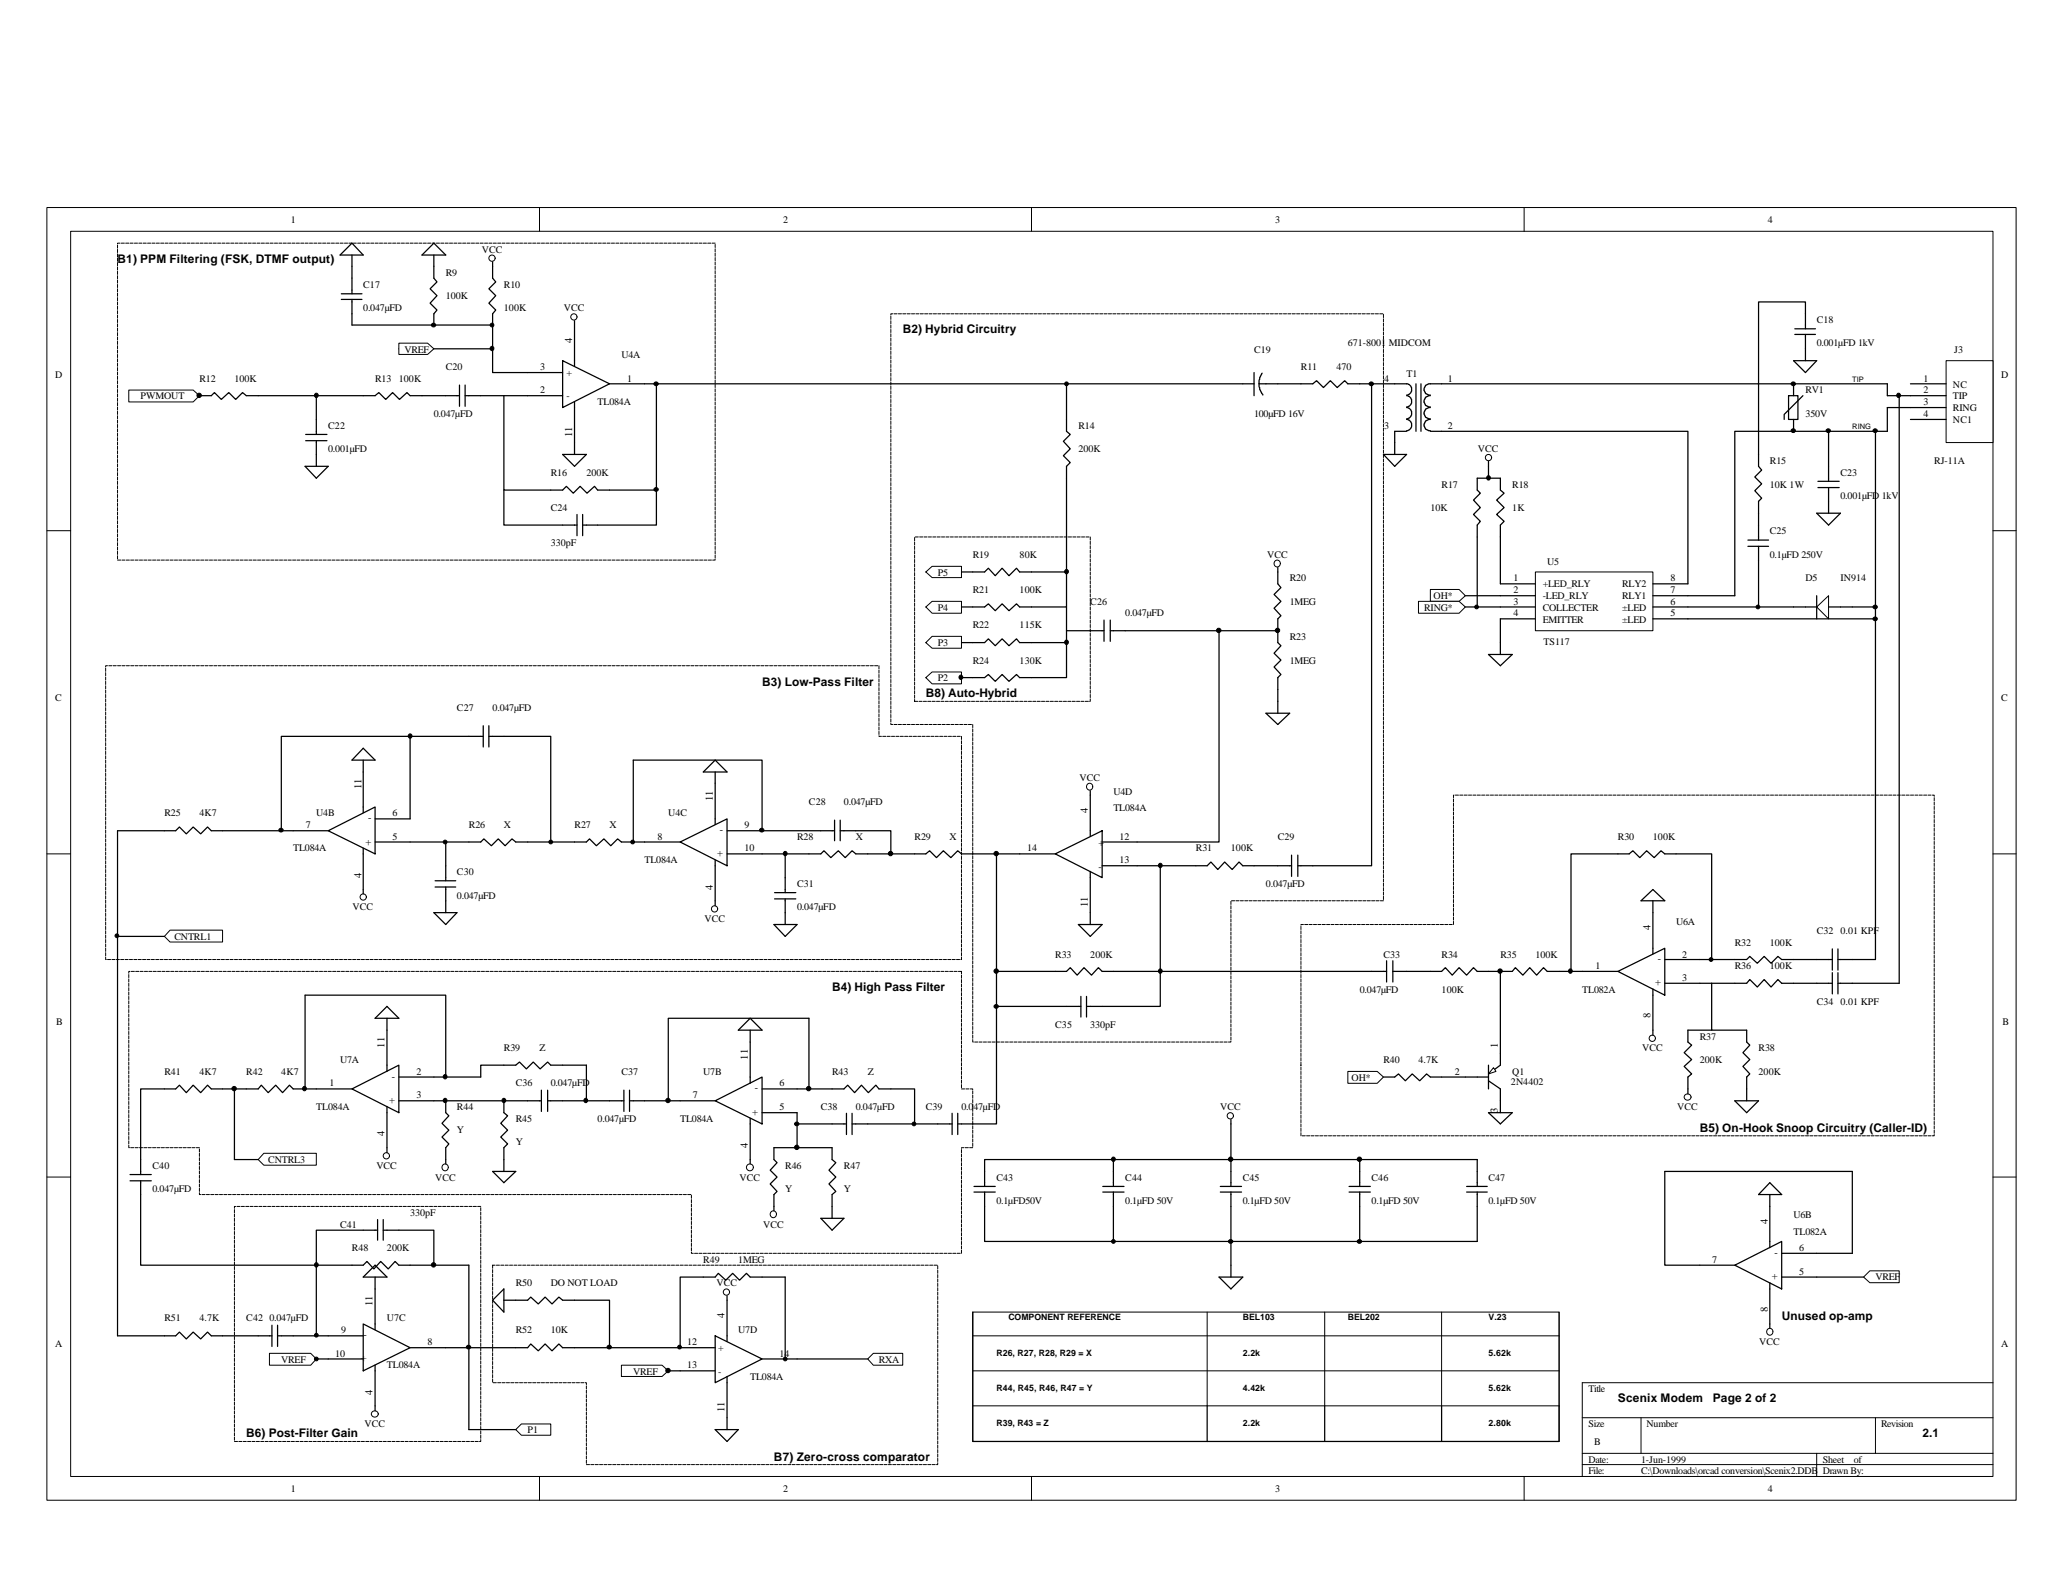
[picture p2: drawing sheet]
<svg xmlns="http://www.w3.org/2000/svg" width="279mm" height="216mm" viewBox="0 0 279 216" stroke-linecap="round" stroke-linejoin="round" font-family="sans-serif">
<g fill="none" stroke="#000" stroke-width=".14">
<path d="M6.3 28.1h266.7v175.1h-266.7zM9.6 31.3h260.3v168.7h-260.3zM73.1 28.1v3.2M139.7 28.1v3.2M206.4 28.1v3.2M6.3 71.9h3.3M269.9 71.9h3.1M6.3 115.7h3.3M269.9 115.7h3.1M6.3 159.4h3.3M269.9 159.4h3.1M73.1 200v3.2"/>
<path d="M139.7 200v3.2M206.4 200v3.2M214.3 192h55.6M214.3 196.8h55.6M214.3 198.4h55.6M222.2 192v4.8M246 196.8v3.2M254 192v4.8M269.9 187.3h-55.6v12.7"/>
</g>
<g fill="none" stroke="#000" stroke-width=".17">
<path d="M47.7 36.1v1.6M58.8 36.1v1.6l.4 .5-.9 .9 .9 .9-.9 1.1 .9 .9-.4 .5v1.5M66.7 36.1v1.6l.4 .5-.9 .9 .9 .9-.9 1.1 .9 .9-.4 .5v1.5M27 53.6h1.6l.4-.4 1 .9 1-.9 .9 .9 1-.9 .5 .4h9.4M47.7 42.5v1.5h19M62.2 53.6h-6.7l-.4-.4-1 .9-.9-.9-1 .9-.9-.9-.5 .4h-8v3.2M62.2 52.2v2.8M63 53.6h8.5M63 52.2v2.8M66.7 47.2v3.3h4.8M66.7 44v3.2h-12.7M87.3 52h57.1"/>
<path d="M88.9 52v14.4h-8l-.4-.5-1 .9-.9-.9-1 .9-.9-.9-.5 .5h-8v-12.8M169.8 52h-25.4v6.4l.5 .4-.9 1 .9 1-.9 .9 .9 1-.5 .5v14.3M169.8 50.5v3.1M170.5 52l.1 .7 .4 .8M170.5 52h7.3l.5-.4 .9 .9 1-.9 .9 .9 1-.9 .4 .4h6.4M170.9 50.5l-.3 .6-.1 .9M185.8 52v65.3h-10M188.9 58.4v1.5M195.2 52h43v9.6M195.2 58.4h33.4v20.7M242.2 53.6h1.3v3.2h-1.3zM242.9 58.4h-8v22.3h-6.3"/>
<path d="M242.9 58.4h4.7v4.8M242.9 52v1.6M242.9 56.8v1.6M244.2 53.6l-2.6 2.5v.7M244.5 42.5v-1.6h-6.3v11.1h17.4v1.6M254 58.4v23.8M255.6 55.2v3.2M68.2 66.4v4.7h9.9M78.1 69.7v2.9M78.9 69.7v2.9M88.9 66.4v4.7h-10M125.4 77.5h6.3"/>
<path d="M139.7 77.5h4.7M144.4 77.5v4.7h-4.7M200.1 72.7v9.5h3.1M200.1 64.8h3.1M201.6 63.2v1.6M203.2 72.7v6.4M238.2 75.9v6.3h-9.6M238.2 69.5v1.6M55.5 99.7h-17.4v12.8M55.5 99.7v11.2M55.5 99.7h9.9M65.4 98.3v2.9"/>
<path d="M66.2 99.7h8.4v14.3M66.2 98.3v2.9M125.4 82.2h6.3M125.4 87h6.3M125.4 91.8h6.3M139.7 87h4.7M144.4 87v4.8h-4.7M144.4 85.4h3.3M144.4 82.2v4.8M152.4 85.4h20.7M165.1 85.4v28.6h-11.1M173.1 93.4v1.6"/>
<path d="M198.5 80.7h4.7M198.5 82.2h1.6M203.2 83.8v3.2M228.6 83.8h25.4v46.2h-3.1M238.2 82.2h4.7M22.3 112.5h-6.4v68.4h6.4M30.1 112.5h9.6M55.5 114h4.9v5.3M58.9 119.3h2.8M60.4 114h4.7l.4-.4 1 1 1-1 .9 1 .9-1 .5 .4h9.6l.4-.4 1 1 1-1 .9 1 1-1 .5 .4h3.1M103.2 115.7h3.1v5.2M106.3 115.7h4.9l.4-.5 .9 1 1-1 1 1 .9-1 .5 .5h9.5l.5-.5 .9 1 1-1 1 1 .9-1 .5 .5h4.8"/>
<path d="M113 112.5h-9.8v-9.5h-17.4v11M113 111.1v2.8M113.8 112.5h6.8v3.2M113.8 111.1v2.8M138.1 115.7h-3.1v15.9M154 117.3h9.5l.5-.5 .9 1 1-1 1 1 .9-1 .5 .5h6.6M157.1 117.3v14.3h-7.8l-.5-.5-1 1-1-1-.9 1-1-1-.5 .5h-9.4M174.9 115.8v2.9M175.8 115.8v2.9M219.1 115.7h-6.3v15.9M227 115.7h4.8v14.3M15.9 126.8h6.4"/>
<path d="M58.9 120.1h2.8M60.4 120.1v1.9M104.9 120.9h2.9M104.9 121.8h2.9M106.3 121.8v1.8M135 136.3v15.9h-5.3M135 136.3h9.4M135 131.6v4.7M185.8 131.6h-28.7v4.7h-7.8M190.5 131.6h3.2M201.6 131.6h1.6v11.1M211.2 131.6h3.1"/>
<path d="M228.6 139.5h3.2M230.2 130h4.7M230.2 133.2h4.7M231.8 133.2v6.3h4.8M242.9 130h3.1M242.9 133.2h3.1M250.9 133.2h6.3M17.6 159.1h2.9M17.6 159.9h2.9M19 159.9v11.5h23.8M31.7 147.5v9.6h3.3M42.8 147.5h-3.1l-.5-.5-.9 1-1-1-1 1-.9-1-.4 .5h-6.4l-.5-.5-.9 1-1-1-1 1-.9-1-.5 .5h-4.8v11.6"/>
<path d="M58.8 145.9h6.3v-1.6h4.7l.6-.5 .9 1 .9-1 1 1 1-1 .4 .5h4.8v4.8M58.8 149.1h14.5M60.4 145.9v-11.1h-19.1v12.7M60.4 149.1v1.6l.4 .4-.9 1 .9 1-.9 .9 .9 .9-.4 .5v1.7M68.2 149.1v1.6l.5 .4-.9 1 .9 1-.9 .9 .9 .9-.5 .5v1.7M73.3 147.7v2.8M74.2 149.1h10.3M74.2 147.7v2.8M84.5 147.7v2.8M85.3 149.1h6.8M85.3 147.7v2.8M107.9 147.5h6.4l.5-.5 .9 1 1-1 .9 1 1-1 .4 .5h4.9v4.7h-8.5"/>
<path d="M107.9 152.2h6.7M107.9 150.7v4.7M109.6 147.5v-9.6h-19.1v11.2M114.6 150.8v2.9M115.4 150.8v2.9M123.9 152.2h5M128.9 150.8v2.9M129.7 150.8v2.9M150.8 157.1h-17.5v1.6M166.7 152.2v4.9h-15.9v1.6M184.1 158.7v-1.6h16v1.6M184.1 157.1h-17.4v1.6"/>
<path d="M195.2 145.9h3.3M36.8 179.5v2.9M37.6 179.5v2.9M42.8 171.4v9.5h1.6M42.8 171.4h6.4l.5-.5 .9 1 1-1 1 1 .9-1 .5 .5h4.8M49.2 166.6h-6.4v4.8M54 166.6h4.8v4.8h4.7v22.2h6.3M69.8 176.1h1.7l.4-.4 1 .9 .9-.9 1 .9 .9-.9 .5 .4h6.3v6.4M104.8 163.4v-1.6l.4-.4-.9-1 .9-1-.9-.9 .9-1-.4-.4v-1.7h7.9v1.7l.5 .4-.9 1 .9 .9-.9 1 .9 1-.5 .4v1.6M133.3 163.4v4.7h17.5M150.8 163.4v4.7h15.9v3.3M166.7 163.4v4.7h17.4"/>
<path d="M184.1 163.4v4.7h16v-4.7M246 169.8h4.9v-11.1h-25.4v12.7h4.7M246 173h6.4M30.1 180.9h6.7M37.6 180.9h5.2M38.1 184.1h6.3M60.4 182.5h11.1l.4-.5 1 1 .9-1 1 1 .9-1 .5 .5h6.3M82.5 182.5h9.6M85.8 185.7h6.3"/>
</g>
<g fill="#000" stroke="#000" stroke-width=".14">
<circle cx="42.8" cy="53.6" r=".27"/>
<circle cx="58.7" cy="44" r=".28"/>
<circle cx="66.6" cy="47.2" r=".27"/>
<circle cx="66.6" cy="44" r=".25"/>
<circle cx="185.7" cy="52" r=".28"/>
<circle cx="242.9" cy="58.3" r=".28"/>
<circle cx="247.6" cy="58.3" r=".28"/>
<circle cx="88.9" cy="66.3" r=".28"/>
<circle cx="144.4" cy="77.5" r=".27"/>
<circle cx="201.6" cy="64.8" r=".27"/>
<circle cx="55.5" cy="99.7" r=".27"/>
<circle cx="144.4" cy="87" r=".27"/>
<circle cx="165.1" cy="85.4" r=".3"/>
<circle cx="173" cy="85.4" r=".3"/>
<circle cx="200" cy="82.2" r=".25"/>
<circle cx="238.1" cy="82.2" r=".25"/>
<circle cx="38.1" cy="112.4" r=".28"/>
<circle cx="60.3" cy="114" r=".25"/>
<circle cx="74.6" cy="114" r=".25"/>
<circle cx="85.7" cy="114" r=".25"/>
<circle cx="103.2" cy="112.4" r=".28"/>
<circle cx="106.3" cy="115.6" r=".27"/>
<circle cx="120.6" cy="115.6" r=".3"/>
<circle cx="134.9" cy="115.6" r=".3"/>
<circle cx="157.1" cy="117.2" r=".27"/>
<circle cx="15.8" cy="126.7" r=".25"/>
<circle cx="134.9" cy="131.5" r=".3"/>
<circle cx="134.9" cy="136.3" r=".28"/>
<circle cx="157.1" cy="131.6" r=".27"/>
<circle cx="203.2" cy="131.5" r=".3"/>
<circle cx="212.7" cy="131.6" r=".27"/>
<circle cx="231.7" cy="130" r=".25"/>
<circle cx="31.7" cy="147.4" r=".3"/>
<circle cx="41.2" cy="147.5" r=".27"/>
<circle cx="60.3" cy="145.9" r=".27"/>
<circle cx="60.3" cy="149.1" r=".27"/>
<circle cx="68.2" cy="149.1" r=".27"/>
<circle cx="79.3" cy="149.1" r=".27"/>
<circle cx="90.5" cy="149.1" r=".3"/>
<circle cx="107.9" cy="155.4" r=".3"/>
<circle cx="107.9" cy="152.2" r=".28"/>
<circle cx="109.5" cy="147.4" r=".3"/>
<circle cx="123.8" cy="152.2" r=".25"/>
<circle cx="150.8" cy="157" r=".27"/>
<circle cx="166.7" cy="157" r=".3"/>
<circle cx="184.1" cy="157" r=".3"/>
<circle cx="42.8" cy="171.3" r=".27"/>
<circle cx="58.7" cy="171.3" r=".3"/>
<circle cx="150.8" cy="168.1" r=".25"/>
<circle cx="166.7" cy="168.1" r=".28"/>
<circle cx="184.1" cy="168.1" r=".28"/>
<circle cx="42.8" cy="180.8" r=".25"/>
<circle cx="63.5" cy="182.5" r=".28"/>
<circle cx="82.5" cy="182.5" r=".28"/>
</g>
<path d="M207.9 77.5h16v7.9h-16z" fill="#fff" stroke="#000" stroke-width=".14"/>
<g fill="none" stroke="#000" stroke-width=".17">
<path d="M71.5 50.5h4.7M71.5 53.6h4.7M76.2 48.9l6.3 3.1-6.3 3.2zM77.8 44v5.6M77.8 54.4v5.5M82.5 52h4.8M243.1 44.5h2.8M243.1 45.3h2.8M244.5 42.5v2M244.5 45.3v1.9M200.1 64.8v1.6l.4 .4-.9 .9 .9 1-.9 1 .9 .9-.4 .5v1.6M203.2 64.8v1.6l.5 .4-1 .9 1 1-1 1 1 .9-.5 .5v1.6"/>
<path d="M203.2 79.1h4.7M223.9 79.1h4.7M236.7 73.2h2.8M236.7 74h2.8M238.2 61.6v1.6l.4 .5-.9 .9 .9 .9-.9 1 .9 1-.4 .4v1.6M238.2 71.1v2.1M238.2 74v1.9M203.2 80.7h4.7M203.2 82.2h4.7M203.2 83.8h4.7M223.9 80.7h4.7M223.9 82.2h4.7"/>
<path d="M223.9 83.8h4.7M39.7 112.5h4.7M44.4 112.5l6.4-3.2v6.4zM49.2 104.6v5.5M49.2 114.9v5.6M50.8 114h4.7M50.8 110.9h4.7M87.3 114h4.8M92.1 114l6.4-3.1v6.4zM96.9 106.1v5.6M96.9 116.5v5.5M98.5 115.7h4.7"/>
<path d="M98.5 112.5h4.7M138.1 115.7h4.8M142.9 115.7l6.4-3.2v6.4zM147.7 107.7v5.6M147.7 118v5.6M149.3 114h4.7M149.3 117.3h4.7M52.4 139.5v5.6M42.8 147.5h4.9M47.7 147.5l6.3-3.2v6.4zM52.4 149.9v5.5M54 149.1h4.8"/>
<path d="M54 145.9h4.8M92.1 149.1h4.8M96.9 149.1l6.3-3.2v6.3zM101.6 141.1v5.6M101.6 151.5v5.6M103.2 150.7h4.7M103.2 147.5h4.7M49.2 179.3l6.3 3.2-6.3 3.2zM50.8 174.6v5.5M98.5 176.1v5.6M44.4 184.1h4.8M44.4 180.9h4.8"/>
<path d="M50.8 184.9v5.5M55.5 182.5h4.9M92.1 182.5h4.8M92.1 185.7h4.8M96.9 180.9l6.3 3.2-6.3 3.2zM98.5 186.4v5.6M103.2 184.1h4.7"/>
</g>
<path d="M246 82.2l1.6-1.5v3.1z" fill-rule="evenodd" fill="#fff" stroke="#000" stroke-width=".14"/>
<path d="M242.9 82.2h3.1M246 80.7v3.1M247.6 82.2h3.3M203.2 131.6h1.6l.4-.5 1 1 1-1 .9 1 .9-1 .5 .5h1.7M187.4 145.9h1.5l.5-.4 .9 .9 1-.9 1 .9 .9-.9 .5 .4h1.5M200.1 145.9h1.5M201.6 144.3v3.2M201.6 146.4l1.6 1.1M203.2 144.3l-1.6 1.2" fill="none" stroke="#000" stroke-width=".17"/>
<path d="M202.3 144.6l.3 .5-1 .4z" fill-rule="evenodd" fill="#fff" stroke="#000" stroke-width=".14"/>
<g fill="none" stroke="#000" stroke-width=".17">
<path d="M46.2 39.8h2.8M47.7 37.7v2.1M41.4 58.8h2.9M41.4 59.7h2.9M42.8 56.8v2M42.8 59.7v1.9M46.2 40.6h2.8M47.7 40.6v1.9M188.9 52h1.6a.77 .77 0 0 1 .7 .7 .77 .77 0 0 1-.7 .8M188.9 58.4h1.6M190.5 53.6a.77 .77 0 0 1 .7 .8 .77 .77 0 0 1-.7 .7M190.5 55.2a.77 .77 0 0 1 .7 .8 .77 .77 0 0 1-.7 .7"/>
<path d="M190.5 56.8a.77 .77 0 0 1 .7 .8 .77 .77 0 0 1-.7 .7M191.8 52v6.4M192.4 52v6.4M193.7 53.6a.77 .77 0 0 0-.8 .8 .77 .77 0 0 0 .8 .7M193.7 55.2a.77 .77 0 0 0-.8 .8 .77 .77 0 0 0 .8 .7M193.7 56.8a.77 .77 0 0 0-.8 .8 .77 .77 0 0 0 .8 .7M193.7 58.4h1.5M195.2 52h-1.5a.77 .77 0 0 0-.8 .7 .77 .77 0 0 0 .8 .8M131.7 77.5h1.6l.6-.5 .9 1 .9-1 1 1 1-1 .4 .5h1.6M173.1 77.5v1.6l.4 .5-.9 .9 .9 .9-.9 1 .9 1-.4 .4v3.2l.4 .5-.9 1 .9 .9-.9 .9 .9 1.1-.4 .4v1.6M246.2 65.2h2.9M246.2 66h2.9"/>
<path d="M247.6 63.2v2M247.6 66v1.9M131.7 91.8h1.6l.6-.4 .9 .9 .9-.9 1 .9 1-.9 .4 .4h1.6M131.7 87h1.6l.6-.5 .9 1 .9-1 1 1 1-1 .4 .5h1.6M131.7 82.2h1.6l.6-.4 .9 .9 .9-.9 1 .9 1-.9 .4 .4h1.6M147.7 85.4h1.8M149.5 84v2.9M150.4 85.4h2M150.4 84v2.9M219.1 115.7h1.5l.5-.5 1 1 .9-1 1 1 1-1 .5 .5h1.5M144.4 136.3h2M146.4 135v2.8"/>
<path d="M147.2 136.3h2.1M147.2 135v2.8M185.8 131.6h2M187.8 130.1v2.9M188.6 131.6h1.9M188.6 130.1v2.9M193.7 131.6h1.5l.5-.5 1 1 .9-1 1 1 1-1 .5 .5h1.5M214.3 131.6h4.8M219.1 131.6l6.4-3.2v6.4zM223.9 123.6v5.6M223.9 133.9v5.6M225.5 130h4.7"/>
<path d="M225.5 133.2h4.7M228.6 139.5v1.6l.5 .5-1 1 1 .9-1 .9 1 1.1-.5 .4v1.6M234.9 130h1.7l.4-.5 1 1 .9-1 1 1 .9-1 .5 .5h1.6M234.9 133.2h1.7l.4-.5 1 1 .9-1 1 1 .9-1 .5 .5h1.6M236.6 139.5v1.6l.4 .5-.9 1 .9 .9-.9 .9 .9 1.1-.4 .4v1.6M246 130h2.2M246 133.2h2.2M248.2 128.5v2.9M248.2 131.7v2.9M248.9 130h2M248.9 133.2h2M248.9 128.5v2.9"/>
<path d="M248.9 131.7v2.9M198.5 145.9h1.6M203.2 142.7v1.6M203.2 147.5v1.6M49.2 166.6h1.9M51.1 165.2v2.8M51.9 166.6h2.1M51.9 165.2v2.8M230.2 171.4h4.7M234.9 171.4l6.4-3.3v6.5zM239.7 163.4v5.6M239.7 173.7v5.6"/>
<path d="M241.3 173h4.7M241.3 169.8h4.7"/>
</g>
<path d="M263.6 48.9h6.3v11h-6.3z" fill="#fff" stroke="#000" stroke-width=".14"/>
<g fill="none" stroke="#000" stroke-width=".17">
<path d="M258.7 52h4.9M258.7 53.6h4.9M258.7 55.2h4.9M258.7 56.8h4.9M22.3 112.5h1.5l.5-.5 .9 .9 1-.9 1 .9 .9-.9 .5 .5h1.5M133.3 158.7v2M150.8 158.7v2M166.7 158.7v2M184.1 158.7v2M200.1 158.7v2M131.9 160.7h2.9M131.9 161.5h2.9"/>
<path d="M133.3 161.5v1.9M149.4 160.7h2.8M149.4 161.5h2.8M150.8 161.5v1.9M165.3 160.7h2.8M165.3 161.5h2.8M166.7 161.5v1.9M182.7 160.7h2.9M182.7 161.5h2.9M184.1 161.5v1.9M198.6 160.7h2.8M198.6 161.5h2.8"/>
<path d="M200.1 161.5v1.9M22.3 180.9h1.5l.5-.5 .9 1 1-1 1 1 .9-1 .5 .5h1.5"/>
</g>
<g fill="#fff" stroke="#000" stroke-width=".14">
<path d="M35.7 156.2h7.1v1.6h-7.1l-.7-.7z" fill-rule="evenodd"/>
<path d="M117.5 184.1l.8-.8h4v1.6h-4z" fill-rule="evenodd"/>
<path d="M193.7 79.8h3.9l.9 .9-.9 .7h-3.9z" fill-rule="evenodd"/>
<path d="M192.1 81.4h5.5l.9 .8-.9 .9h-5.5z" fill-rule="evenodd"/>
<path d="M17.4 52.8h8.8l.8 .8-.8 .8h-8.8z" fill-rule="evenodd"/>
<path d="M69.8 193.6l.8-.7h4v1.5h-4z" fill-rule="evenodd"/>
<path d="M182.5 145.1h4l.9 .8-.9 .8h-4z" fill-rule="evenodd"/>
<path d="M54 46.5h3.9l.9 .7-.9 .8h-3.9z" fill-rule="evenodd"/>
<path d="M125.4 77.5l.8-.8h4v1.5h-4z" fill-rule="evenodd"/>
<path d="M125.4 82.2l.8-.8h4v1.7h-4z" fill-rule="evenodd"/>
<path d="M125.4 87l.8-.8h4v1.6h-4z" fill-rule="evenodd"/>
<path d="M125.4 91.8l.8-.8h4v1.6h-4z" fill-rule="evenodd"/>
<path d="M36.5 183.3h5.6l.7 .8-.7 .8h-5.6z" fill-rule="evenodd"/>
<path d="M84.2 184.9h5.5l.8 .8-.8 .7h-5.5z" fill-rule="evenodd"/>
<path d="M252.4 173l.8-.9h4v1.6h-4z" fill-rule="evenodd"/>
<path d="M23 126h7.1v1.6h-7.1l-.7-.8z" fill-rule="evenodd"/>
</g>
<g fill="none" stroke="#000" stroke-width=".14">
<path d="M173.4 76.3a.42 .42 0 0 0-.6-.4 .42 .42 0 0 0 0 .8 .42 .42 0 0 0 .6-.4M148 106.5a.42 .42 0 0 0-.6-.3 .42 .42 0 0 0 0 .7 .42 .42 0 0 0 .6-.3M60.7 158.1a.42 .42 0 0 0-.6-.4 .42 .42 0 0 0 0 .8 .42 .42 0 0 0 .6-.4M102 158.1a.47 .47 0 0 0-.7-.4 .47 .47 0 0 0 0 .8 .47 .47 0 0 0 .7-.4M105.2 164.4a.42 .42 0 0 0-.7-.3 .42 .42 0 0 0 0 .7 .42 .42 0 0 0 .7-.3M131.7 177.7h79.5v17.5h-79.5zM163.5 177.7v12.7M179.4 177.7v12.7M195.2 177.7v12.7M211.2 177.7v12.7h-79.5M131.7 185.7h79.5M131.7 180.9h79.5"/>
<path d="M240.1 180.3a.42 .42 0 0 0-.6-.3 .42 .42 0 0 0 0 .7 .42 .42 0 0 0 .6-.3"/>
<circle cx="66.6" cy="35" r=".42"/>
<circle cx="77.7" cy="42.9" r=".42"/>
<circle cx="201.6" cy="62" r=".42"/>
<circle cx="49.2" cy="121.5" r=".42"/>
<circle cx="96.8" cy="123.1" r=".42"/>
<circle cx="52.3" cy="156.5" r=".42"/>
<circle cx="166.6" cy="151.1" r=".42"/>
<circle cx="223.8" cy="140.6" r=".42"/>
<circle cx="228.6" cy="148.6" r=".45"/>
<circle cx="98.4" cy="175" r=".42"/>
<circle cx="50.8" cy="191.5" r=".45"/>
</g>
<g fill="none" stroke="#000" stroke-width=".17">
<path d="M47.7 32.9l1.5 1.6h-3.1zM47.7 34.5v1.6M58.8 32.9l1.6 1.6h-3.3zM58.8 34.5v1.6M66.7 35.5v.6M77.8 43.4v.6M77.8 59.9v1.7M188.9 59.9v1.7M242.9 48.9h3.1l-1.5 1.6zM244.5 47.2v1.7M247.6 58.4h8M255.6 55.2h3.1"/>
<path d="M255.6 53.6h3.1M257.2 53.6v79.6M41.3 63.2h3.1l-1.6 1.6zM42.8 61.6v1.6M76.2 61.6h3.2l-1.6 1.6zM173.1 76.9v.6M187.4 61.6h3.1l-1.6 1.6zM201.6 62.5v.7M246 69.5h3.3l-1.7 1.6zM247.6 67.9v1.6M171.4 96.6h3.3l-1.6 1.5zM173.1 95v1.6"/>
<path d="M201.6 88.6h3.2l-1.6 1.6zM203.2 87v1.6M250.9 82.2h3.1v1.6M49.2 101.3l1.6 1.7h-3.1zM49.2 103v1.6M96.9 103l1.6 1.6h-3.3zM96.9 104.6v1.5M147.7 107.1v.6M49.2 120.5v.6M52.4 137.9v1.6M52.4 136.3l1.6 1.6h-3.2zM58.8 123.6h3.1l-1.5 1.6z"/>
<path d="M60.4 122v1.6M96.9 122v.7M101.6 137.9l1.6 1.6h-3.2zM101.6 139.5v1.6M104.8 125.2h3.1l-1.6 1.6zM106.3 123.6v1.6M146 125.2h3.3l-1.6 1.6zM147.7 123.6v1.6M222.2 122l1.7-1.5 1.6 1.5zM223.9 122v1.6M223.9 139.5v.7M52.4 155.4v.7"/>
<path d="M60.4 157.1v.5M66.7 158.7h3.1l-1.6 1.5zM68.2 157.1v1.6M101.6 157.1v.5M166.7 151.6v.6M201.6 150.7h3.2l-1.6 1.5zM203.2 149.1v1.6M228.6 147.5v.7M234.9 149.1h3.3l-1.6 1.6zM236.6 147.5v1.6M50.8 173v1.6M50.8 171.4l1.6 1.6h-3.2z"/>
<path d="M66.7 176.1l1.5-1.5v3.1zM68.2 176.1h1.6M98.5 175.5v.6M104.8 163.4v.6M111.2 165h3.1l-1.6 1.6zM112.7 163.4v1.6M131.7 177.7v17.5h31.8M165.1 173h3.2l-1.6 1.6zM166.7 171.4v1.6M239.7 161.8v1.6M239.7 179.3v.6M239.7 160.2l1.6 1.6h-3.1z"/>
<path d="M50.8 190.4v.7M92.1 182.5v-9.5h4.8l.4-.5 1 .9 .9-.9 1 .9 .9-.9 .5 .5h4.7v11.1M96.9 193.6h3.1l-1.5 1.6zM98.5 192v1.6M107.9 184.1h9.6M163.5 190.4v4.8M179.4 190.4v4.8M195.2 190.4v4.8M211.2 190.4v4.8h-47.7"/>
</g>
<g fill="#000" stroke="#000" stroke-width=".14">
<circle cx="27" cy="53.6" r=".3"/>
<circle cx="88.9" cy="52" r=".28"/>
<circle cx="144.4" cy="52" r=".25"/>
<circle cx="242.9" cy="52" r=".28"/>
<circle cx="254" cy="58.3" r=".28"/>
<circle cx="257.1" cy="53.6" r=".27"/>
<circle cx="130.1" cy="91.8" r=".27"/>
<circle cx="254" cy="83.8" r=".28"/>
<circle cx="254" cy="82.2" r=".28"/>
<circle cx="42.8" cy="184.1" r=".25"/>
<circle cx="90.5" cy="185.6" r=".3"/>
<circle cx="92" cy="182.5" r=".25"/>
<circle cx="106.3" cy="184.1" r=".25"/>
</g>
<path d="M15.9 32.9h81v43h-81zM122.3 42.5h65.1v79.5h-20.7v19.1h-35v-43h-11.1v-55.6h1.7M123.9 72.7h23.8v22.3h-23.8zM130.2 101.3v-1.6h-11.2v-9.5h-104.7v39.8h115.9v-28.7M130.2 131.6h-112.8v23.8h9.6v6.4h66.6v8h36.6v-14.4h1.5v-7.9h-1.5v-15.9M176.2 144.3v-19.1h20.6v-17.5h65.2v46.1h-85.8v-9.5M31.7 163.4h33.4v31.8h-33.4zM66.7 171.4v15.9h12.7v11.1h47.6v-27h-60.3" fill="none" stroke="#000" stroke-width=".14" stroke-dasharray=".4 .2"/>
<g font-size="1.6">
<text x="15.9" y="35.6">B1) PPM Filtering (FSK, DTMF output)</text>
<text x="122.3" y="45.1">B2) Hybrid Circuitry</text>
<text x="103.2" y="92.9">B3) Low-Pass Filter</text>
<text x="125.4" y="94.4">B8) Auto-Hybrid</text>
<text x="112.7" y="134.2">B4) High Pass Filter</text>
<text x="230.2" y="153.3">B5) On-Hook Snoop Circuitry (Caller-ID)</text>
<text x="241.3" y="178.7">Unused op-amp</text>
<text x="219.1" y="189.9">Scenix Modem</text>
<text x="232" y="189.9">Page 2 of 2</text>
<text x="33.4" y="194.6">B6) Post-Filter Gain</text>
<text x="104.8" y="197.9">B7) Zero-cross comparator</text>
<text x="260.3" y="194.6">2.1</text>
</g>
<g font-size="1.4">
<text x="39.4" y="30.2">1</text>
<text x="65.3" y="34.2">VCC</text>
<text x="106.1" y="30.2">2</text>
<text x="172.7" y="30.2">3</text>
<text x="239.4" y="30.2">4</text>
<text x="49.2" y="38.9">C17</text>
<text x="60.4" y="37.3">R9</text>
<text x="60.4" y="40.6">100K</text>
<text x="68.2" y="38.9">R10</text>
<text x="49.2" y="42.2">0.047µFD</text>
<text x="54.8" y="47.8">VREF</text>
<text x="68.2" y="42.2">100K</text>
<text x="76.4" y="42.2">VCC</text>
<text x="77.5" y="46.5" transform="rotate(-90 77.5 46.5)">4</text>
<text x="169.8" y="47.8">C19</text>
<text x="182.5" y="46.9">671-8001 MIDCOM</text>
<text x="246" y="43.8">C18</text>
<text x="246" y="46.9">0.001µFD 1kV</text>
<text x="264.7" y="47.8">J3</text>
<text x="7.5" y="51.2">D</text>
<text x="27" y="51.7">R12</text>
<text x="31.7" y="51.7">100K</text>
<text x="50.8" y="51.7">R13</text>
<text x="54" y="51.7">100K</text>
<text x="60.4" y="50.1">C20</text>
<text x="73.2" y="50.1">3</text>
<text x="73.2" y="53.3">2</text>
<text x="76.7" y="50.9">+</text>
<text x="84.2" y="48.5">U4A</text>
<text x="84.9" y="51.7">1</text>
<text x="176.2" y="50.1">R11</text>
<text x="181" y="50.1">470</text>
<text x="187.5" y="51.7">4</text>
<text x="190.5" y="51.1">T1</text>
<text x="196.1" y="51.7">1</text>
<text x="244.5" y="53.3">RV1</text>
<text x="260.5" y="51.7">1</text>
<text x="260.5" y="53.3">2</text>
<text x="264.5" y="52.5">NC</text>
<text x="271" y="51.2">D</text>
<text x="19" y="54.1">PWMOUT</text>
<text x="44.4" y="58.1">C22</text>
<text x="58.8" y="56.5">0.047µFD</text>
<text x="76.7" y="54.1">-</text>
<text x="77.5" y="59.2" transform="rotate(-90 77.5 59.2)">11</text>
<text x="80.9" y="54.9">TL084A</text>
<text x="146" y="58.1">R14</text>
<text x="169.8" y="56.5">100µFD 16V</text>
<text x="187.5" y="58.1">3</text>
<text x="196.1" y="58.1">2</text>
<text x="244.5" y="56.5">350V</text>
<text x="260.5" y="54.9">3</text>
<text x="260.5" y="56.5">4</text>
<text x="264.5" y="54.1">TIP</text>
<text x="264.5" y="55.7">RING</text>
<text x="264.5" y="57.2">NC1</text>
<text x="44.4" y="61.2">0.001µFD</text>
<text x="74.6" y="64.4">R16</text>
<text x="79.4" y="64.4">200K</text>
<text x="146" y="61.2">200K</text>
<text x="200.2" y="61.2">VCC</text>
<text x="239.7" y="62.8">R15</text>
<text x="249.3" y="64.4">C23</text>
<text x="262" y="62.8">RJ-11A</text>
<text x="74.6" y="69.2">C24</text>
<text x="193.7" y="69.2">10K</text>
<text x="195.2" y="66">R17</text>
<text x="204.8" y="66">R18</text>
<text x="204.8" y="69.2">1K</text>
<text x="239.7" y="66">10K 1W</text>
<text x="249.3" y="67.6">0.001µFD 1kV</text>
<text x="74.6" y="74">330pF</text>
<text x="127" y="78">P5</text>
<text x="131.7" y="75.6">R19</text>
<text x="138.1" y="75.6">80K</text>
<text x="171.6" y="75.6">VCC</text>
<text x="209.5" y="76.5">U5</text>
<text x="239.7" y="72.4">C25</text>
<text x="239.7" y="75.6">0.1µFD 250V</text>
<text x="127" y="82.7">P4</text>
<text x="131.7" y="80.3">R21</text>
<text x="138.1" y="80.3">100K</text>
<text x="147.7" y="82">C26</text>
<text x="152.4" y="83.5">0.047µFD</text>
<text x="174.7" y="78.7">R20</text>
<text x="174.7" y="82">1MEG</text>
<text x="192.9" y="82.7">RING*</text>
<text x="194.1" y="81.1">OH*</text>
<text x="205" y="78.7">1</text>
<text x="205" y="80.3">2</text>
<text x="205" y="82">3</text>
<text x="205" y="83.5">4</text>
<text x="209" y="79.5">+LED_RLY</text>
<text x="209" y="81.1">-LED_RLY</text>
<text x="209" y="82.7">COLLECTER</text>
<text x="219.7" y="82.7">±LED</text>
<text x="219.7" y="81.1">RLY1</text>
<text x="219.7" y="79.5">RLY2</text>
<text x="226.2" y="83.5">5</text>
<text x="226.2" y="82">6</text>
<text x="226.2" y="80.3">7</text>
<text x="226.2" y="78.7">8</text>
<text x="244.5" y="78.7">D5</text>
<text x="249.3" y="78.7">IN914</text>
<text x="127" y="87.5">P3</text>
<text x="131.7" y="89.9">R24</text>
<text x="131.7" y="85.1">R22</text>
<text x="138.1" y="89.9">130K</text>
<text x="138.1" y="85.1">115K</text>
<text x="174.7" y="86.7">R23</text>
<text x="174.7" y="89.9">1MEG</text>
<text x="209" y="84.3">EMITTER</text>
<text x="209" y="87.4">TS117</text>
<text x="219.7" y="84.3">±LED</text>
<text x="7.5" y="95">C</text>
<text x="127" y="92.3">P2</text>
<text x="271" y="95">C</text>
<text x="61.9" y="96.3">C27</text>
<text x="66.7" y="96.3">0.047µFD</text>
<text x="48.9" y="106.9" transform="rotate(-90 48.9 106.9)">11</text>
<text x="146.2" y="105.8">VCC</text>
<text x="150.8" y="107.7">U4D</text>
<text x="22.3" y="110.6">R25</text>
<text x="27" y="110.6">4K7</text>
<text x="41.4" y="112.2">7</text>
<text x="42.8" y="110.6">U4B</text>
<text x="50.3" y="113.7" transform="rotate(-180 50.3 113.7)">+</text>
<text x="50.3" y="110.5" transform="rotate(-180 50.3 110.5)">-</text>
<text x="53.2" y="113.8">5</text>
<text x="53.2" y="110.6">6</text>
<text x="63.5" y="112.2">R26</text>
<text x="68.2" y="112.2">X</text>
<text x="77.8" y="112.2">R27</text>
<text x="82.5" y="112.2">X</text>
<text x="89.1" y="113.8">8</text>
<text x="90.5" y="110.6">U4C</text>
<text x="96.5" y="108.5" transform="rotate(-90 96.5 108.5)">11</text>
<text x="98" y="112.1" transform="rotate(-180 98 112.1)">-</text>
<text x="100.8" y="112.2">9</text>
<text x="107.9" y="113.8">R28</text>
<text x="109.6" y="109">C28</text>
<text x="114.3" y="109">0.047µFD</text>
<text x="115.9" y="113.8">X</text>
<text x="123.9" y="113.8">R29</text>
<text x="128.6" y="113.8">X</text>
<text x="147.3" y="110.1" transform="rotate(-90 147.3 110.1)">4</text>
<text x="150.8" y="109.9">TL084A</text>
<text x="151.6" y="113.8">12</text>
<text x="173.1" y="113.8">C29</text>
<text x="219.1" y="113.8">R30</text>
<text x="223.9" y="113.8">100K</text>
<text x="39.7" y="115.3">TL084A</text>
<text x="48.9" y="118.9" transform="rotate(-90 48.9 118.9)">4</text>
<text x="61.9" y="118.5">C30</text>
<text x="87.3" y="116.9">TL084A</text>
<text x="98" y="115.3" transform="rotate(-180 98 115.3)">+</text>
<text x="100.8" y="115.3">10</text>
<text x="139.1" y="115.3">14</text>
<text x="148.8" y="114.6">+</text>
<text x="148.8" y="117.8">-</text>
<text x="151.6" y="116.9">13</text>
<text x="162" y="115.3">R31</text>
<text x="166.7" y="115.3">100K</text>
<text x="47.8" y="123.3">VCC</text>
<text x="61.9" y="121.8">0.047µFD</text>
<text x="95.4" y="124.9">VCC</text>
<text x="96.5" y="120.5" transform="rotate(-90 96.5 120.5)">4</text>
<text x="107.9" y="120.1">C31</text>
<text x="107.9" y="123.3">0.047µFD</text>
<text x="147.3" y="122.9" transform="rotate(-90 147.3 122.9)">11</text>
<text x="171.4" y="120.1">0.047µFD</text>
<text x="223.5" y="126" transform="rotate(-90 223.5 126)">4</text>
<text x="227" y="125.2">U6A</text>
<text x="23.6" y="127.3">CNTRL1</text>
<text x="142.9" y="129.7">R33</text>
<text x="147.7" y="129.7">200K</text>
<text x="187.4" y="129.7">C33</text>
<text x="195.2" y="129.7">R34</text>
<text x="203.2" y="129.7">R35</text>
<text x="207.9" y="129.7">100K</text>
<text x="216.1" y="131.2">1</text>
<text x="225" y="129.6" transform="rotate(-180 225 129.6)">-</text>
<text x="227.8" y="129.7">2</text>
<text x="234.9" y="128.1">R32</text>
<text x="234.9" y="131.2">R36</text>
<text x="239.7" y="128.1">100K</text>
<text x="239.7" y="131.2">100K</text>
<text x="246" y="126.5">C32</text>
<text x="249.3" y="126.5">0.01 KPF</text>
<text x="184.1" y="134.5">0.047µFD</text>
<text x="195.2" y="134.5">100K</text>
<text x="214.3" y="134.5">TL082A</text>
<text x="223.5" y="137.9" transform="rotate(-90 223.5 137.9)">8</text>
<text x="225" y="132.8" transform="rotate(-180 225 132.8)">+</text>
<text x="227.8" y="132.8">3</text>
<text x="246" y="136.1">C34</text>
<text x="249.3" y="136.1">0.01 KPF</text>
<text x="7.6" y="138.8">B</text>
<text x="52.1" y="141.9" transform="rotate(-90 52.1 141.9)">11</text>
<text x="68.2" y="142.4">R39</text>
<text x="73.1" y="142.4">Z</text>
<text x="101.3" y="143.5" transform="rotate(-90 101.3 143.5)">11</text>
<text x="142.9" y="139.2">C35</text>
<text x="147.7" y="139.2">330pF</text>
<text x="202.9" y="141.9" transform="rotate(-90 202.9 141.9)">1</text>
<text x="222.4" y="142.4">VCC</text>
<text x="230.2" y="140.8">R37</text>
<text x="238.2" y="142.4">R38</text>
<text x="271.2" y="138.8">B</text>
<text x="22.3" y="145.5">R41</text>
<text x="27" y="145.5">4K7</text>
<text x="33.4" y="145.5">R42</text>
<text x="38.1" y="145.5">4K7</text>
<text x="44.6" y="147.2">1</text>
<text x="46.1" y="144">U7A</text>
<text x="53.5" y="148.7" transform="rotate(-180 53.5 148.7)">+</text>
<text x="53.5" y="145.5" transform="rotate(-180 53.5 145.5)">-</text>
<text x="56.4" y="148.8">3</text>
<text x="56.4" y="145.5">2</text>
<text x="69.8" y="147.2">C36</text>
<text x="74.6" y="147.2">0.047µFD</text>
<text x="84.2" y="145.5">C37</text>
<text x="93.8" y="148.8">7</text>
<text x="95.2" y="145.5">U7B</text>
<text x="102.7" y="147.1" transform="rotate(-180 102.7 147.1)">-</text>
<text x="105.6" y="147.2">6</text>
<text x="112.7" y="145.5">R43</text>
<text x="117.5" y="145.5">Z</text>
<text x="183" y="146.4">OH*</text>
<text x="187.4" y="144">R40</text>
<text x="192.1" y="144">4.7K</text>
<text x="197" y="145.5">2</text>
<text x="204.6" y="147">2N4402</text>
<text x="204.8" y="145.5">Q1</text>
<text x="230.2" y="144">200K</text>
<text x="238.2" y="145.5">200K</text>
<text x="42.8" y="150.4">TL084A</text>
<text x="52.1" y="153.8" transform="rotate(-90 52.1 153.8)">4</text>
<text x="61.9" y="150.4">R44</text>
<text x="61.9" y="153.5">Y</text>
<text x="69.8" y="152">R45</text>
<text x="69.8" y="155.1">Y</text>
<text x="80.9" y="152">0.047µFD</text>
<text x="92.1" y="152">TL084A</text>
<text x="101.3" y="155.4" transform="rotate(-90 101.3 155.4)">4</text>
<text x="102.7" y="150.3" transform="rotate(-180 102.7 150.3)">+</text>
<text x="105.6" y="150.4">5</text>
<text x="111.2" y="150.4">C38</text>
<text x="115.9" y="150.4">0.047µFD</text>
<text x="125.4" y="150.4">C39</text>
<text x="130.2" y="150.4">0.047µFD</text>
<text x="165.3" y="150.4">VCC</text>
<text x="202.9" y="150.7" transform="rotate(-90 202.9 150.7)">3</text>
<text x="227.2" y="150.4">VCC</text>
<text x="20.7" y="158.3">C40</text>
<text x="20.7" y="161.5">0.047µFD</text>
<text x="36.3" y="157.5">CNTRL3</text>
<text x="51" y="158.3">VCC</text>
<text x="58.9" y="159.9">VCC</text>
<text x="100.2" y="159.9">VCC</text>
<text x="106.3" y="158.3">R46</text>
<text x="106.3" y="161.5">Y</text>
<text x="114.3" y="158.3">R47</text>
<text x="114.3" y="161.5">Y</text>
<text x="135" y="159.9">C43</text>
<text x="152.4" y="159.9">C44</text>
<text x="168.3" y="159.9">C45</text>
<text x="185.8" y="159.9">C46</text>
<text x="201.6" y="159.9">C47</text>
<text x="46.1" y="166.3">C41</text>
<text x="55.5" y="164.7">330pF</text>
<text x="103.4" y="166.3">VCC</text>
<text x="135" y="163.1">0.1µFD50V</text>
<text x="152.4" y="163.1">0.1µFD 50V</text>
<text x="168.3" y="163.1">0.1µFD 50V</text>
<text x="185.8" y="163.1">0.1µFD 50V</text>
<text x="201.6" y="163.1">0.1µFD 50V</text>
<text x="239.4" y="165.8" transform="rotate(-90 239.4 165.8)">4</text>
<text x="242.9" y="165">U6B</text>
<text x="242.9" y="167.2">TL082A</text>
<text x="47.7" y="169.4">R48</text>
<text x="52.4" y="169.4">200K</text>
<text x="95.2" y="171">R49</text>
<text x="100" y="171">1MEG</text>
<text x="231.9" y="171">7</text>
<text x="240.8" y="172.6" transform="rotate(-180 240.8 172.6)">+</text>
<text x="240.8" y="169.4" transform="rotate(-180 240.8 169.4)">-</text>
<text x="243.7" y="172.6">5</text>
<text x="243.7" y="169.4">6</text>
<text x="254" y="173.4">VREF</text>
<text x="22.3" y="179">R51</text>
<text x="27" y="179">4.7K</text>
<text x="33.4" y="179">C42</text>
<text x="36.5" y="179">0.047µFD</text>
<text x="50.5" y="177" transform="rotate(-90 50.5 177)">11</text>
<text x="52.4" y="179">U7C</text>
<text x="69.8" y="174.2">R50</text>
<text x="74.6" y="174.2">DO NOT LOAD</text>
<text x="97" y="174.2">VCC</text>
<text x="98.1" y="178.6" transform="rotate(-90 98.1 178.6)">4</text>
<text x="239.4" y="177.7" transform="rotate(-90 239.4 177.7)">8</text>
<text x="7.5" y="182.5">A</text>
<text x="38.1" y="184.6">VREF</text>
<text x="45.4" y="183.8">10</text>
<text x="46.2" y="180.6">9</text>
<text x="49.7" y="183.7" transform="rotate(-180 49.7 183.7)">+</text>
<text x="49.7" y="180.5" transform="rotate(-180 49.7 180.5)">-</text>
<text x="52.4" y="185.3">TL084A</text>
<text x="57.9" y="182.2">8</text>
<text x="69.8" y="180.6">R52</text>
<text x="74.6" y="180.6">10K</text>
<text x="93" y="182.2">12</text>
<text x="93" y="185.3">13</text>
<text x="97.3" y="183">+</text>
<text x="100" y="180.6">U7D</text>
<text x="105.6" y="183.8">14</text>
<text x="119" y="184.6">RXA</text>
<text x="238.3" y="182.2">VCC</text>
<text x="271" y="182.5">A</text>
<text x="50.5" y="188.9" transform="rotate(-90 50.5 188.9)">4</text>
<text x="85.8" y="186.2">VREF</text>
<text x="97.3" y="186.2">-</text>
<text x="98.1" y="191.3" transform="rotate(-90 98.1 191.3)">11</text>
<text x="101.6" y="186.9">TL084A</text>
<text x="215.1" y="188.6">Title</text>
<text x="49.4" y="193.3">VCC</text>
<text x="71.5" y="194.1">P1</text>
<text x="215.1" y="193.3">Size</text>
<text x="215.9" y="195.7">B</text>
<text x="223" y="193.3">Number</text>
<text x="254.8" y="193.3">Revision</text>
<text x="39.4" y="202.1">1</text>
<text x="106.1" y="202.1">2</text>
<text x="172.7" y="202.1">3</text>
<text x="215.1" y="199.6">File:</text>
<text x="215.1" y="198.1">Date:</text>
<text x="222.2" y="199.6">C:\Downloads\orcad conversion\Scenix2.DDB</text>
<text x="222.2" y="198.1">1-Jun-1999</text>
<text x="239.4" y="202.1">4</text>
<text x="246.9" y="198.1">Sheet</text>
<text x="246.9" y="199.6">Drawn By:</text>
<text x="251.1" y="198.1">of</text>
</g>
<g font-size="1.2">
<text x="136.6" y="178.8">COMPONENT REFERENCE</text>
<text x="168.3" y="178.8">BEL103</text>
<text x="182.5" y="178.8">BEL202</text>
<text x="201.6" y="178.8">V.23</text>
<text x="135" y="183.6">R26, R27, R28, R29 = X</text>
<text x="168.3" y="183.6">2.2k</text>
<text x="201.6" y="183.6">5.62k</text>
<text x="135" y="188.4">R44, R45, R46, R47 = Y</text>
<text x="168.3" y="188.4">4.42k</text>
<text x="201.6" y="188.4">5.62k</text>
<text x="135" y="193.1">R39, R43 = Z</text>
<text x="168.3" y="193.1">2.2k</text>
<text x="201.6" y="193.1">2.80k</text>
</g>
<g font-size="1">
<text x="250.9" y="51.7">TIP</text>
<text x="250.9" y="58.2">RING</text>
</g>
</svg>
